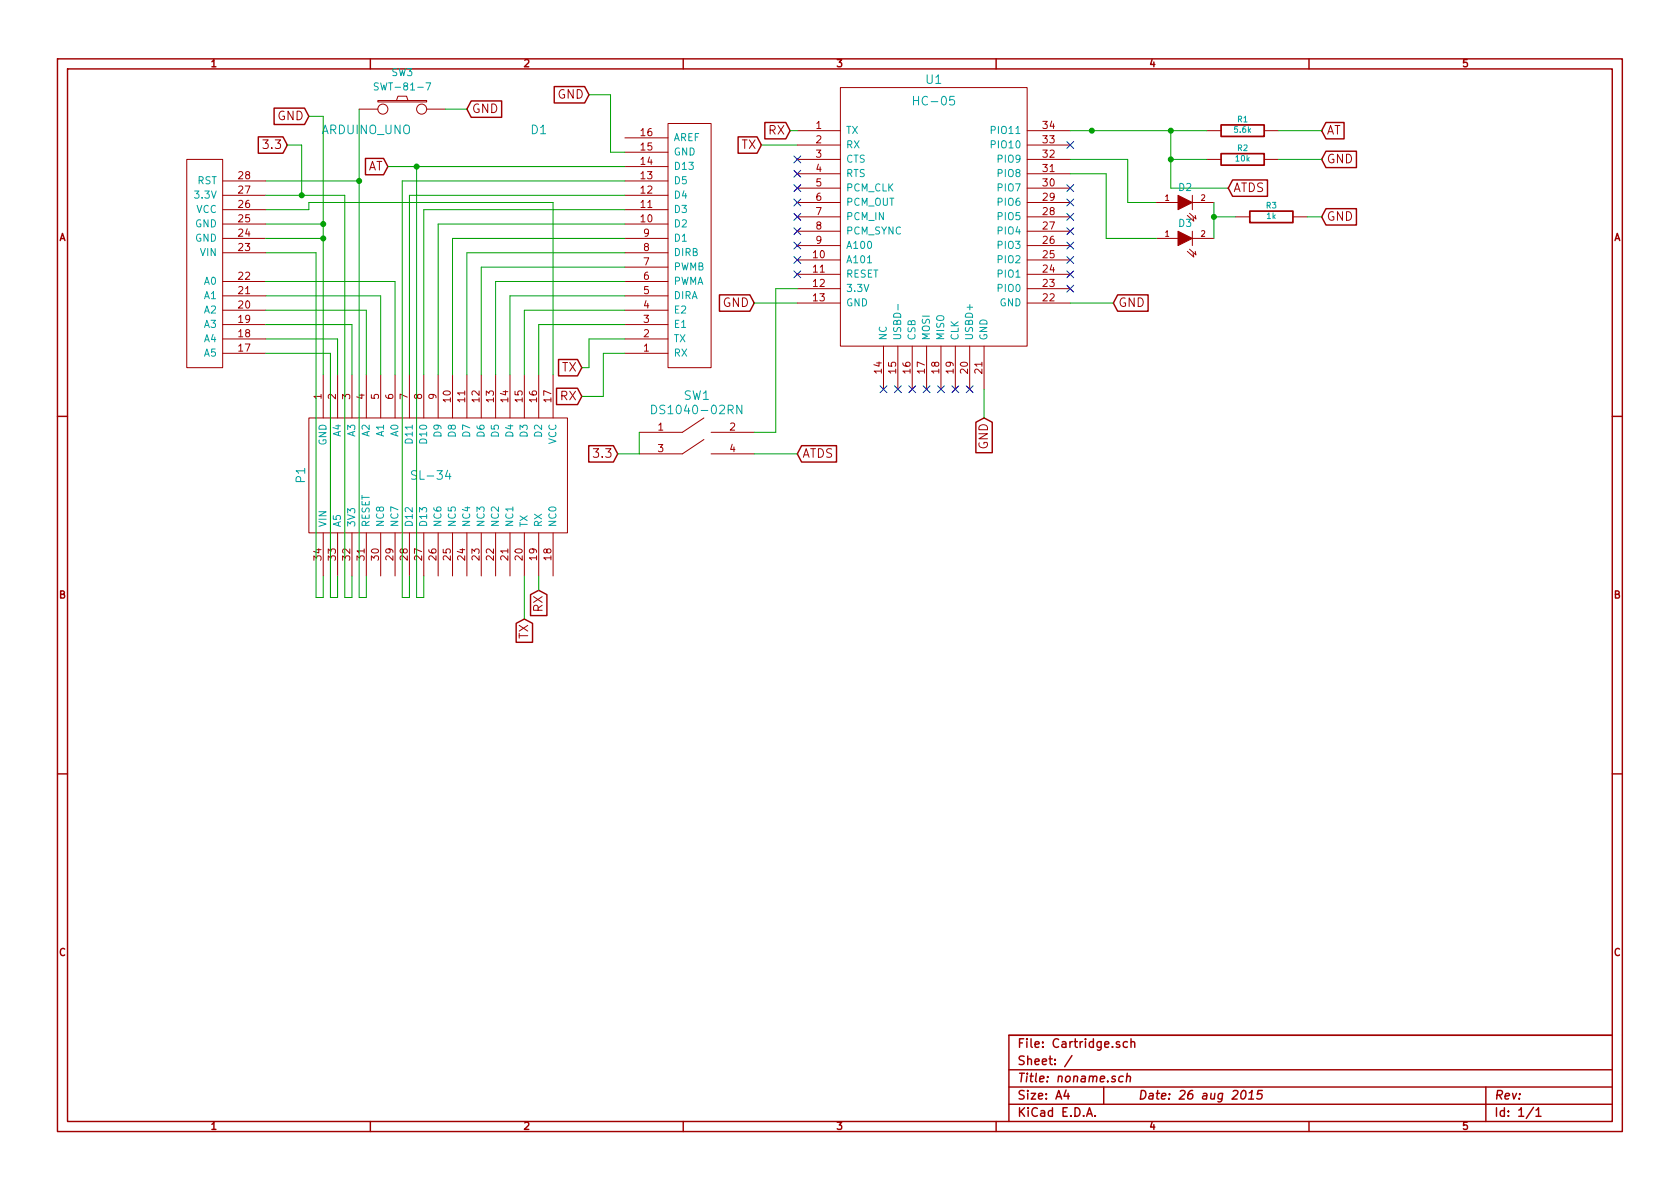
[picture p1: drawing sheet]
<svg xmlns="http://www.w3.org/2000/svg" width="297mm" height="210mm" viewBox="0 0 297 210" stroke-linecap="round" stroke-linejoin="round" font-family="sans-serif">
<g fill="none" stroke="#a00000" stroke-width=".25">
<path d="M10.2 10.4h276.6v189.7h-276.6zM11.9 12.2h273.2v186.1h-273.2zM48.5 19.1h5.3l.8 1.5-.8 1.4h-5.3zM65.5 10.4v1.8M83.3 17.9h5.4v2.8h-5.4l-.8-1.4zM98 15.3h5.4l.7 1.5-.7 1.4h-5.4zM120.8 10.4v1.8M176.1 10.4v1.8M231.4 10.4v1.8M45.7 24.2h4.3l.8 1.4-.8 1.5h-4.3zM64.6 28h3.2l.8 1.5-.8 1.4h-3.2zM130.5 24.2h3.4l.7 1.4-.7 1.5h-3.4z"/>
<path d="M135.2 21.7h3.7l.8 1.4-.8 1.5h-3.7zM217.9 31.8h6.2v2.9h-6.2l-.7-1.4zM234.4 21.7h3.2v2.9h-3.2l-.7-1.5zM234.4 26.7h5.4v2.9h-5.4l-.7-1.4zM234.4 36.9h5.4v2.9h-5.4l-.7-1.5zM127.2 52.1h5.4l.7 1.5-.7 1.4h-5.4zM197.6 52.1h5.4v2.9h-5.4l-.8-1.4zM10.2 73.6h1.7M98.4 68.7h3.7l.8 1.4-.8 1.4h-3.7zM98.8 63.6h3.3l.8 1.4-.8 1.5h-3.3zM104.1 78.8h4.4l.7 1.5-.7 1.4h-4.4zM141.7 78.8h6.2v2.9h-6.2l-.7-1.4z"/>
<path d="M172.5 74.7l1.5-.8 1.4 .8v5.4h-2.9zM285.1 73.6h1.7M91.3 110.2l1.4-.7 1.5 .7v3.4h-2.9zM93.8 105.2l1.4-.8 1.5 .8v3.7h-2.9zM10.2 136.8h1.7M285.1 136.8h1.7M65.5 198.3v1.8M120.8 198.3v1.8M176.1 198.3v1.8M178.4 189.2h106.7M178.4 195.3h106.7M178.4 192.2h106.7"/>
<path d="M188.5 192.8l-.4 1h1M188.8 193.3v1.1M189.5 186.7l-1.3 1.9M192.1 197.4l.5-1.5 .5 1.5M192.3 197h.7M193.6 197.3v.1M195.1 192.2v3.1M197.9 184.3l-.3-.1-.2 .2v.2l.5 .2v.3h-.5M198.6 190.4l-.1-.1a.52 .52 0 0 0-.7 .3v.6l.3 .1 .4-.1M199.2 190.4l.3-.1 .3 .1v.9M199.3 189.8l-.2 1.5M199.3 184.3a.48 .48 0 0 0-.6 0v.8l.2 .1 .4-.1"/>
<path d="M200 184.3h.1a.36 .36 0 0 1 .5 .1v.8M200 183.7v1.5M219.6 193l.4-.2a.88 .88 0 0 1-.3 1.6l-.3-.3a1.19 1.19 0 0 1 .2-1.1zM220.8 194.4h.8M220.9 193.3l.5-.5-.2 1.6M223.2 192.8h-.7l-.2 .8 .2-.2 .5 .1 .2 .2-.2 .5-.2 .2-.6-.2M231.4 198.3v1.8M262.7 192.2v6.1M271.1 195.8l-1.3 2M271.6 196.3l.4-.4v1.5M271.6 197.4h.9M285.1 183.1h-106.7v15.2"/>
</g>
<g fill="none" stroke="#a00000" stroke-width=".18">
<path d="M63.5 19.3h3.3M66.8 17.8h8.6v.2h-8.6zM70.1 17.8l.3-.8h1.5l.2 .8M75.4 19.3h3.3M148.6 15.5h33v45.7h-33zM33 28.2h6.4v36.8h-6.4zM39.4 39.6h7.6M39.4 37.1h7.6M39.4 34.5h7.6M39.4 32h7.6M110.5 39.6h7.6M110.5 37.1h7.6"/>
<path d="M110.5 34.5h7.6M110.5 32h7.6M110.5 29.5h7.6M110.5 26.9h7.6M110.5 24.4h7.6M118.1 21.8h7.6v43.2h-7.6zM141 23.1h7.6M141 25.6h7.6M141 28.2h7.6M141 30.7h7.6M141 33.3h7.6M141 35.8h7.6"/>
<path d="M141 38.3h7.6M181.6 23.1h7.6M181.6 25.6h7.6M181.6 28.2h7.6M181.6 30.7h7.6M181.6 33.3h7.6M181.6 35.8h7.6M181.6 38.3h7.6M204.5 35.8h3.8M209.9 38.1l1.2 1-.2-.6M210.3 37.7l1.2 1-.2-.6M210.8 35.8h3.8"/>
<path d="M210.8 34.5v2.6M213.4 23.1h2.5M213.4 28.2h2.5M218.4 38.3h2.6M223.5 23.1h2.6M223.5 28.2h2.6M228.6 38.3h2.5M39.4 59.9h7.6M39.4 57.4h7.6M39.4 54.9h7.6M39.4 52.3h7.6M39.4 49.8h7.6"/>
<path d="M39.4 44.7h7.6M39.4 42.2h7.6M110.5 59.9h7.6M110.5 57.4h7.6M110.5 54.9h7.6M110.5 52.3h7.6M110.5 49.8h7.6M110.5 47.2h7.6M110.5 44.7h7.6M110.5 42.2h7.6M141 40.9h7.6M141 43.4h7.6"/>
<path d="M141 46h7.6M141 48.5h7.6M141 51h7.6M141 53.6h7.6M181.6 40.9h7.6M181.6 43.4h7.6M181.6 46h7.6M181.6 48.5h7.6M181.6 51h7.6M181.6 53.6h7.6M204.5 42.2h3.8M209.9 44.4l1.2 1.1-.2-.7"/>
<path d="M210.3 44.1l1.2 1-.2-.7M210.8 42.2h3.8M210.8 40.9v2.5M39.4 62.5h7.6M54.6 73.9h45.7v20.3h-45.7zM57.1 66.3v7.6M59.7 66.3v7.6M62.2 66.3v7.6M64.8 66.3v7.6M67.3 66.3v7.6M69.8 66.3v7.6M72.4 66.3v7.6"/>
<path d="M74.9 66.3v7.6M77.5 66.3v7.6M80 66.3v7.6M82.5 66.3v7.6M85.1 66.3v7.6M87.6 66.3v7.6M90.2 66.3v7.6M92.7 66.3v7.6M95.2 66.3v7.6M97.8 66.3v7.6M110.5 62.5h7.6M124.5 77.7l-3.9 2.6h-7.6"/>
<path d="M124.5 73.9l-3.9 2.5h-7.6M125.7 65h.1M125.7 76.4h7.6M156.2 61.2v7.6M158.7 61.2v7.6M161.3 61.2v7.6M163.8 61.2v7.6M166.4 61.2v7.6M168.9 61.2v7.6M171.4 61.2v7.6M174 61.2v7.6M57.1 94.2v7.6"/>
<path d="M59.7 94.2v7.6M62.2 94.2v7.6M64.8 94.2v7.6M67.3 94.2v7.6M69.8 94.2v7.6M72.4 94.2v7.6M74.9 94.2v7.6M77.5 94.2v7.6M80 94.2v7.6M82.5 94.2v7.6M85.1 94.2v7.6M87.6 94.2v7.6"/>
<path d="M90.2 94.2v7.6M92.7 94.2v7.6M95.2 94.2v7.6M97.8 94.2v7.6M125.7 80.3h7.6"/>
<circle cx="67.7" cy="19.3" r=".89"/>
<circle cx="74.5" cy="19.3" r=".89"/>
</g>
<path d="M66.9 14.7h-.5l-.2 .1 .1 .4 .5 .2 .1 .3-.3 .2h-.4M75.3 14.7h.8l-.5 1.2M153.4 46.5h.7M158.8 53.8v1M115.2 71.6a.77 .77 0 0 1 .9 .8 .77 .77 0 0 1-.9 .8zM131.2 71.6v1.6l-.9-1.6v1.6M79.1 83.2l-.3 1h.9" fill="none" stroke="#00a0a0" stroke-width=".18"/>
<g fill="none" stroke="#0000c0" stroke-width=".18">
<path d="M140.4 37.7l1.2 1.3M140.4 35.2l1.2 1.2M140.4 32.7l1.2 1.2M140.4 30.1l1.2 1.2M140.4 27.6l1.2 1.2M141.6 37.7l-1.2 1.3M141.6 35.2l-1.2 1.2M141.6 32.7l-1.2 1.2M141.6 30.1l-1.2 1.2M141.6 27.6l-1.2 1.2M188.6 25l1.2 1.3M188.6 32.7l1.2 1.2"/>
<path d="M188.6 35.2l1.2 1.2M188.6 37.7l1.2 1.3M189.8 25l-1.2 1.3M189.8 32.7l-1.2 1.2M189.8 35.2l-1.2 1.2M189.8 37.7l-1.2 1.3M140.4 47.9l1.2 1.2M140.4 45.4l1.2 1.2M140.4 42.8l1.2 1.2M140.4 40.3l1.2 1.2M141.6 47.9l-1.2 1.2M141.6 45.4l-1.2 1.2"/>
<path d="M141.6 42.8l-1.2 1.2M141.6 40.3l-1.2 1.2M188.6 40.3l1.2 1.2M188.6 42.8l1.2 1.2M188.6 45.4l1.2 1.2M188.6 47.9l1.2 1.2M188.6 50.4l1.2 1.3M189.8 40.3l-1.2 1.2M189.8 42.8l-1.2 1.2M189.8 45.4l-1.2 1.2M189.8 47.9l-1.2 1.2M189.8 50.4l-1.2 1.3"/>
<path d="M155.6 68.2l1.2 1.2M156.8 68.2l-1.2 1.2M158.1 68.2l1.3 1.2M159.4 68.2l-1.3 1.2M160.7 68.2l1.2 1.2M161.9 68.2l-1.2 1.2M163.2 68.2l1.2 1.2M164.4 68.2l-1.2 1.2M165.8 68.2l1.2 1.2M167 68.2l-1.2 1.2M168.3 68.2l1.2 1.2M169.5 68.2l-1.2 1.2"/>
<path d="M170.8 68.2l1.3 1.2M172.1 68.2l-1.3 1.2"/>
</g>
<g fill="none" stroke="#00a000" stroke-width=".18">
<path d="M63.5 19.3v86.4h1.3v-3.9M78.7 19.3h3.8M104.1 16.8h3.8v10.1h2.6M47 34.5h14v71.2h1.2v-3.9M47 39.6h10.1M47 37.1h7.6v-1.3h43.2v30.5M47 32h16.5M50.8 25.6h2.5v8.9M54.6 20.6h2.5v45.7M68.6 29.5h41.9M73.7 29.5v76.2h1.2v-3.9M110.5 39.6h-33v26.7"/>
<path d="M110.5 37.1h-35.6v29.2M110.5 34.5h-38.1v31.8M110.5 32h-39.4v73.7h1.3v-3.9M134.6 25.6h6.4M139.7 23.1h1.3M189.2 30.7h6.4v11.5h8.9M189.2 28.2h10.2v7.6h5.1M189.2 23.1h24.2M207 28.2h6.4M207 23.1v10.2h10.2M214.6 35.8v6.4M214.6 38.3h3.8"/>
<path d="M226.1 23.1h7.6M226.1 28.2h7.6M231.1 38.3h2.6M47 59.9h12.7v6.4M47 57.4h15.2v8.9M47 54.9h17.8v11.4M47 52.3h20.3v14M47 49.8h22.8v16.5M47 42.2h10.1M47 44.7h8.9v61h1.2v-3.9M110.5 59.9h-6.4v5.1h-1.2M110.5 57.4h-15.3v8.9"/>
<path d="M110.5 54.9h-17.8v11.4M110.5 52.3h-20.3v14M110.5 49.8h-22.9v16.5M110.5 42.2h-30.5v24.1M110.5 44.7h-28v21.6M110.5 47.2h-25.4v19.1M133.3 53.6h7.7M141 51h-3.8v25.4h-3.9M189.2 53.6h7.6M47 62.5h11.4v43.2h1.3v-3.9M110.5 62.5h-3.8v7.6h-3.8M113 76.4v3.9h-3.8"/>
<path d="M174 68.8v5.1M133.3 80.3h7.7M92.7 101.8v7.7M95.2 101.8v2.6"/>
</g>
<g fill="#00a000" stroke="#00a000" stroke-width=".25">
<circle cx="57.1" cy="42.2" r=".41"/>
<circle cx="57.1" cy="39.6" r=".41"/>
<circle cx="53.3" cy="34.5" r=".41"/>
<circle cx="193" cy="23.1" r=".41"/>
<circle cx="207" cy="23.1" r=".41"/>
<circle cx="207" cy="28.2" r=".41"/>
<circle cx="214.6" cy="38.3" r=".41"/>
<circle cx="73.7" cy="29.5" r=".41"/>
<circle cx="63.5" cy="32" r=".41"/>
</g>
<path d="M215.9 22.1h7.6v2h-7.6zM215.9 27.2h7.6v2h-7.6zM221 37.3h7.6v2.1h-7.6z" fill="none" stroke="#a00000" stroke-width=".3"/>
<g fill="#a00000" stroke="#a00000" stroke-width=".18">
<path d="M208.3 34.5l2.5 1.3-2.5 1.3z"/>
<path d="M208.3 40.9l2.5 1.3-2.5 1.2z"/>
</g>
<g font-size="2.1" fill="#a00000">
<text x="98.5" y="17.5">GND</text>
<text x="49" y="21.3">GND</text>
<text x="83.5" y="20.1">GND</text>
<text x="135.8" y="23.9">RX</text>
<text x="234.6" y="23.9">AT</text>
<text x="46.9" y="26.4">3.3</text>
<text x="131" y="26.4">TX</text>
<text x="234.6" y="29">GND</text>
<text x="64.8" y="30.2">AT</text>
<text x="218.1" y="34">ATDS</text>
<text x="234.6" y="39.1">GND</text>
<text x="127.7" y="54.4">GND</text>
<text x="197.8" y="54.4">GND</text>
<text x="99.2" y="65.8">TX</text>
<text x="99" y="70.9">RX</text>
<text x="105.4" y="81">3.3</text>
<text x="141.9" y="81">ATDS</text>
<text x="174.8" y="79.5" transform="rotate(-90 174.8 79.5)">GND</text>
<text x="93.5" y="113.1" transform="rotate(-90 93.5 113.1)">TX</text>
<text x="96" y="108.2" transform="rotate(-90 96 108.2)">RX</text>
<text x="179.9" y="185.4">File: Cartridge.sch</text>
<text x="179.9" y="191.5">Title: noname.sch</text>
<text x="179.9" y="188.4">Sheet: /</text>
<text x="179.9" y="197.6">KiCad E.D.A.</text>
<text x="179.9" y="194.5">Size: A4</text>
<text x="201.2" y="194.5">Date: 26 aug 2015</text>
<text x="264.2" y="194.5">Rev:</text>
<text x="264.2" y="197.6">Id: 1/1</text>
</g>
<g font-size="2.1" fill="#00a0a0">
<text x="163.8" y="14.9">U1</text>
<text x="56.9" y="23.8">ARDUINO_UNO</text>
<text x="93.9" y="23.8">D1</text>
<text x="162.1" y="18.7">HC-05</text>
<text x="120.9" y="70.8">SW1</text>
<text x="116.3" y="73.3">DS1040-02RN</text>
<text x="54" y="85.3" transform="rotate(-90 54 85.3)">P1</text>
<text x="73.3" y="84.9">SL-34</text>
</g>
<g font-size="1.8" fill="#a00000">
<text x="37.3" y="11.9">1</text>
<text x="92.7" y="11.9">2</text>
<text x="148" y="11.9">3</text>
<text x="203.3" y="11.9">4</text>
<text x="258.6" y="11.9">5</text>
<text x="144.3" y="22.9">1</text>
<text x="184.5" y="22.9">34</text>
<text x="113.3" y="29.2">14</text>
<text x="113.3" y="26.7">15</text>
<text x="113.3" y="24.1">16</text>
<text x="144.3" y="25.4">2</text>
<text x="144.3" y="27.9">3</text>
<text x="184.5" y="27.9">32</text>
<text x="184.5" y="25.4">33</text>
<text x="42.2" y="34.3">27</text>
<text x="42.2" y="31.7">28</text>
<text x="113.3" y="34.3">12</text>
<text x="113.3" y="31.7">13</text>
<text x="144.3" y="30.5">4</text>
<text x="144.3" y="33">5</text>
<text x="144.3" y="35.6">6</text>
<text x="184.5" y="33">30</text>
<text x="184.5" y="30.5">31</text>
<text x="184.5" y="35.6">29</text>
<text x="42.2" y="41.9">24</text>
<text x="42.2" y="39.4">25</text>
<text x="42.2" y="36.8">26</text>
<text x="113.3" y="39.4">10</text>
<text x="113.3" y="36.8">11</text>
<text x="113.8" y="41.9">9</text>
<text x="144.3" y="38.1">7</text>
<text x="144.3" y="40.6">8</text>
<text x="184.5" y="40.6">27</text>
<text x="184.5" y="38.1">28</text>
<text x="10.4" y="42.7">A</text>
<text x="42.2" y="44.4">23</text>
<text x="113.8" y="47">7</text>
<text x="113.8" y="44.4">8</text>
<text x="143.8" y="45.7">10</text>
<text x="144.3" y="43.2">9</text>
<text x="184.5" y="45.7">25</text>
<text x="184.5" y="43.2">26</text>
<text x="285.3" y="42.7">A</text>
<text x="42.2" y="52.1">21</text>
<text x="42.2" y="49.5">22</text>
<text x="113.8" y="52.1">5</text>
<text x="113.8" y="49.5">6</text>
<text x="143.8" y="48.3">11</text>
<text x="143.8" y="50.8">12</text>
<text x="143.8" y="53.3">13</text>
<text x="184.5" y="53.3">22</text>
<text x="184.5" y="50.8">23</text>
<text x="184.5" y="48.3">24</text>
<text x="42.2" y="54.6">20</text>
<text x="42.2" y="59.7">18</text>
<text x="42.2" y="57.1">19</text>
<text x="113.8" y="59.7">2</text>
<text x="113.8" y="57.1">3</text>
<text x="113.8" y="54.6">4</text>
<text x="42.2" y="62.2">17</text>
<text x="113.8" y="62.2">1</text>
<text x="156" y="66" transform="rotate(-90 156 66)">14</text>
<text x="158.5" y="66" transform="rotate(-90 158.5 66)">15</text>
<text x="161" y="66" transform="rotate(-90 161 66)">16</text>
<text x="163.6" y="66" transform="rotate(-90 163.6 66)">17</text>
<text x="166.1" y="66" transform="rotate(-90 166.1 66)">18</text>
<text x="168.7" y="66" transform="rotate(-90 168.7 66)">19</text>
<text x="171.2" y="66" transform="rotate(-90 171.2 66)">20</text>
<text x="173.7" y="66" transform="rotate(-90 173.7 66)">21</text>
<text x="56.9" y="70.6" transform="rotate(-90 56.9 70.6)">1</text>
<text x="59.4" y="70.6" transform="rotate(-90 59.4 70.6)">2</text>
<text x="62" y="70.6" transform="rotate(-90 62 70.6)">3</text>
<text x="64.5" y="70.6" transform="rotate(-90 64.5 70.6)">4</text>
<text x="67.1" y="70.6" transform="rotate(-90 67.1 70.6)">5</text>
<text x="69.6" y="70.6" transform="rotate(-90 69.6 70.6)">6</text>
<text x="72.1" y="70.6" transform="rotate(-90 72.1 70.6)">7</text>
<text x="74.7" y="70.6" transform="rotate(-90 74.7 70.6)">8</text>
<text x="77.2" y="70.6" transform="rotate(-90 77.2 70.6)">9</text>
<text x="79.8" y="71.1" transform="rotate(-90 79.8 71.1)">10</text>
<text x="82.3" y="71.1" transform="rotate(-90 82.3 71.1)">11</text>
<text x="84.8" y="71.1" transform="rotate(-90 84.8 71.1)">12</text>
<text x="87.4" y="71.1" transform="rotate(-90 87.4 71.1)">13</text>
<text x="89.9" y="71.1" transform="rotate(-90 89.9 71.1)">14</text>
<text x="92.5" y="71.1" transform="rotate(-90 92.5 71.1)">15</text>
<text x="95" y="71.1" transform="rotate(-90 95 71.1)">16</text>
<text x="97.5" y="71.1" transform="rotate(-90 97.5 71.1)">17</text>
<text x="116.4" y="76.2">1</text>
<text x="129.1" y="76.2">2</text>
<text x="116.4" y="80">3</text>
<text x="129.1" y="80">4</text>
<text x="56.9" y="99" transform="rotate(-90 56.9 99)">34</text>
<text x="59.4" y="99" transform="rotate(-90 59.4 99)">33</text>
<text x="62" y="99" transform="rotate(-90 62 99)">32</text>
<text x="64.5" y="99" transform="rotate(-90 64.5 99)">31</text>
<text x="67.1" y="99" transform="rotate(-90 67.1 99)">30</text>
<text x="69.6" y="99" transform="rotate(-90 69.6 99)">29</text>
<text x="72.1" y="99" transform="rotate(-90 72.1 99)">28</text>
<text x="74.7" y="99" transform="rotate(-90 74.7 99)">27</text>
<text x="77.2" y="99" transform="rotate(-90 77.2 99)">26</text>
<text x="79.8" y="99" transform="rotate(-90 79.8 99)">25</text>
<text x="82.3" y="99" transform="rotate(-90 82.3 99)">24</text>
<text x="84.8" y="99" transform="rotate(-90 84.8 99)">23</text>
<text x="87.4" y="99" transform="rotate(-90 87.4 99)">22</text>
<text x="89.9" y="99" transform="rotate(-90 89.9 99)">21</text>
<text x="92.5" y="99" transform="rotate(-90 92.5 99)">20</text>
<text x="95" y="99" transform="rotate(-90 95 99)">19</text>
<text x="97.5" y="99" transform="rotate(-90 97.5 99)">18</text>
<text x="10.4" y="105.9">B</text>
<text x="285.3" y="105.9">B</text>
<text x="10.4" y="169.1">C</text>
<text x="285.3" y="169.1">C</text>
<text x="37.3" y="199.8">1</text>
<text x="92.7" y="199.8">2</text>
<text x="148" y="199.8">3</text>
<text x="203.3" y="199.8">4</text>
<text x="258.6" y="199.8">5</text>
</g>
<g font-size="1.8" fill="#00a0a0">
<text x="67.1" y="16">SWT-81-7</text>
<text x="69.2" y="13.5">SW3</text>
<text x="149.6" y="23.7">TX</text>
<text x="175.6" y="23.7">PIO11</text>
<text x="119.1" y="27.6">GND</text>
<text x="119.1" y="25">AREF</text>
<text x="149.6" y="26.3">RX</text>
<text x="149.6" y="28.8">CTS</text>
<text x="175.6" y="26.3">PIO10</text>
<text x="176.6" y="28.8">PIO9</text>
<text x="34.7" y="35.2">3.3V</text>
<text x="34.8" y="32.6">RST</text>
<text x="119.1" y="35.2">D4</text>
<text x="119.1" y="32.6">D5</text>
<text x="119.1" y="30.1">D13</text>
<text x="149.6" y="31.4">RTS</text>
<text x="149.6" y="33.9">PCM_CLK</text>
<text x="176.6" y="33.9">PIO7</text>
<text x="176.6" y="31.4">PIO8</text>
<text x="208.4" y="33.8">D2</text>
<text x="34.4" y="40.3">GND</text>
<text x="34.6" y="37.7">VCC</text>
<text x="119.1" y="40.3">D2</text>
<text x="119.1" y="37.7">D3</text>
<text x="149.6" y="36.4">PCM_OUT</text>
<text x="149.6" y="39">PCM_IN</text>
<text x="149.6" y="41.5">PCM_SYNC</text>
<text x="176.6" y="41.5">PIO4</text>
<text x="176.6" y="39">PIO5</text>
<text x="176.6" y="36.4">PIO6</text>
<text x="208.4" y="40.2">D3</text>
<text x="34.4" y="42.8">GND</text>
<text x="35.4" y="45.3">VIN</text>
<text x="119.1" y="47.9">PWMB</text>
<text x="119.1" y="45.3">DIRB</text>
<text x="119.1" y="42.8">D1</text>
<text x="149.6" y="44.1">A100</text>
<text x="149.6" y="46.6">A101</text>
<text x="176.6" y="46.6">PIO2</text>
<text x="176.6" y="44.1">PIO3</text>
<text x="36.1" y="53">A1</text>
<text x="36.1" y="50.4">A0</text>
<text x="119.1" y="53">DIRA</text>
<text x="119.1" y="50.4">PWMA</text>
<text x="149.6" y="49.1">RESET</text>
<text x="149.6" y="51.7">3.3V</text>
<text x="176.6" y="51.7">PIO0</text>
<text x="176.6" y="49.1">PIO1</text>
<text x="36.1" y="55.5">A2</text>
<text x="36.1" y="58">A3</text>
<text x="119.1" y="58">E1</text>
<text x="119.1" y="55.5">E2</text>
<text x="149.6" y="54.2">GND</text>
<text x="176.7" y="54.2">GND</text>
<text x="36.1" y="63.1">A5</text>
<text x="36.1" y="60.6">A4</text>
<text x="119.1" y="63.1">RX</text>
<text x="119.1" y="60.6">TX</text>
<text x="156.8" y="60.2" transform="rotate(-90 156.8 60.2)">NC</text>
<text x="159.4" y="60.2" transform="rotate(-90 159.4 60.2)">USBD-</text>
<text x="161.9" y="60.2" transform="rotate(-90 161.9 60.2)">CSB</text>
<text x="164.5" y="60.2" transform="rotate(-90 164.5 60.2)">MOSI</text>
<text x="167" y="60.2" transform="rotate(-90 167 60.2)">MISO</text>
<text x="169.5" y="60.2" transform="rotate(-90 169.5 60.2)">CLK</text>
<text x="172.1" y="60.2" transform="rotate(-90 172.1 60.2)">USBD+</text>
<text x="174.6" y="60.2" transform="rotate(-90 174.6 60.2)">GND</text>
<text x="60.3" y="77.2" transform="rotate(-90 60.3 77.2)">A4</text>
<text x="62.9" y="77.2" transform="rotate(-90 62.9 77.2)">A3</text>
<text x="65.4" y="77.2" transform="rotate(-90 65.4 77.2)">A2</text>
<text x="67.9" y="77.2" transform="rotate(-90 67.9 77.2)">A1</text>
<text x="70.5" y="77.2" transform="rotate(-90 70.5 77.2)">A0</text>
<text x="78.1" y="77.2" transform="rotate(-90 78.1 77.2)">D9</text>
<text x="80.6" y="77.2" transform="rotate(-90 80.6 77.2)">D8</text>
<text x="83.2" y="77.2" transform="rotate(-90 83.2 77.2)">D7</text>
<text x="85.7" y="77.2" transform="rotate(-90 85.7 77.2)">D6</text>
<text x="88.3" y="77.2" transform="rotate(-90 88.3 77.2)">D5</text>
<text x="90.8" y="77.2" transform="rotate(-90 90.8 77.2)">D4</text>
<text x="93.3" y="77.2" transform="rotate(-90 93.3 77.2)">D3</text>
<text x="95.9" y="77.2" transform="rotate(-90 95.9 77.2)">D2</text>
<text x="57.8" y="78.9" transform="rotate(-90 57.8 78.9)">GND</text>
<text x="73" y="78.2" transform="rotate(-90 73 78.2)">D11</text>
<text x="75.6" y="78.2" transform="rotate(-90 75.6 78.2)">D10</text>
<text x="98.4" y="78.7" transform="rotate(-90 98.4 78.7)">VCC</text>
<text x="57.8" y="93.2" transform="rotate(-90 57.8 93.2)">VIN</text>
<text x="60.3" y="93.2" transform="rotate(-90 60.3 93.2)">A5</text>
<text x="62.9" y="93.2" transform="rotate(-90 62.9 93.2)">3V3</text>
<text x="65.4" y="93.2" transform="rotate(-90 65.4 93.2)">RESET</text>
<text x="67.9" y="93.2" transform="rotate(-90 67.9 93.2)">NC8</text>
<text x="70.5" y="93.2" transform="rotate(-90 70.5 93.2)">NC7</text>
<text x="73" y="93.2" transform="rotate(-90 73 93.2)">D12</text>
<text x="75.6" y="93.2" transform="rotate(-90 75.6 93.2)">D13</text>
<text x="78.1" y="93.2" transform="rotate(-90 78.1 93.2)">NC6</text>
<text x="80.6" y="93.2" transform="rotate(-90 80.6 93.2)">NC5</text>
<text x="83.2" y="93.2" transform="rotate(-90 83.2 93.2)">NC4</text>
<text x="85.7" y="93.2" transform="rotate(-90 85.7 93.2)">NC3</text>
<text x="88.3" y="93.2" transform="rotate(-90 88.3 93.2)">NC2</text>
<text x="90.8" y="93.2" transform="rotate(-90 90.8 93.2)">NC1</text>
<text x="93.3" y="93.2" transform="rotate(-90 93.3 93.2)">TX</text>
<text x="95.9" y="93.2" transform="rotate(-90 95.9 93.2)">RX</text>
<text x="98.4" y="93.2" transform="rotate(-90 98.4 93.2)">NC0</text>
</g>
<g font-size="1.4" fill="#00a0a0">
<text x="218.3" y="23.5">5.6k</text>
<text x="218.8" y="21.7">R1</text>
<text x="218.5" y="28.6">10k</text>
<text x="218.8" y="26.7">R2</text>
<text x="223.9" y="36.9">R3</text>
<text x="224" y="38.8">1k</text>
</g>
<g font-size="1.4" fill="#a00000">
<text x="206" y="35.6">1</text>
<text x="212.3" y="35.6">2</text>
<text x="206" y="41.9">1</text>
<text x="212.3" y="41.9">2</text>
</g>
</svg>
